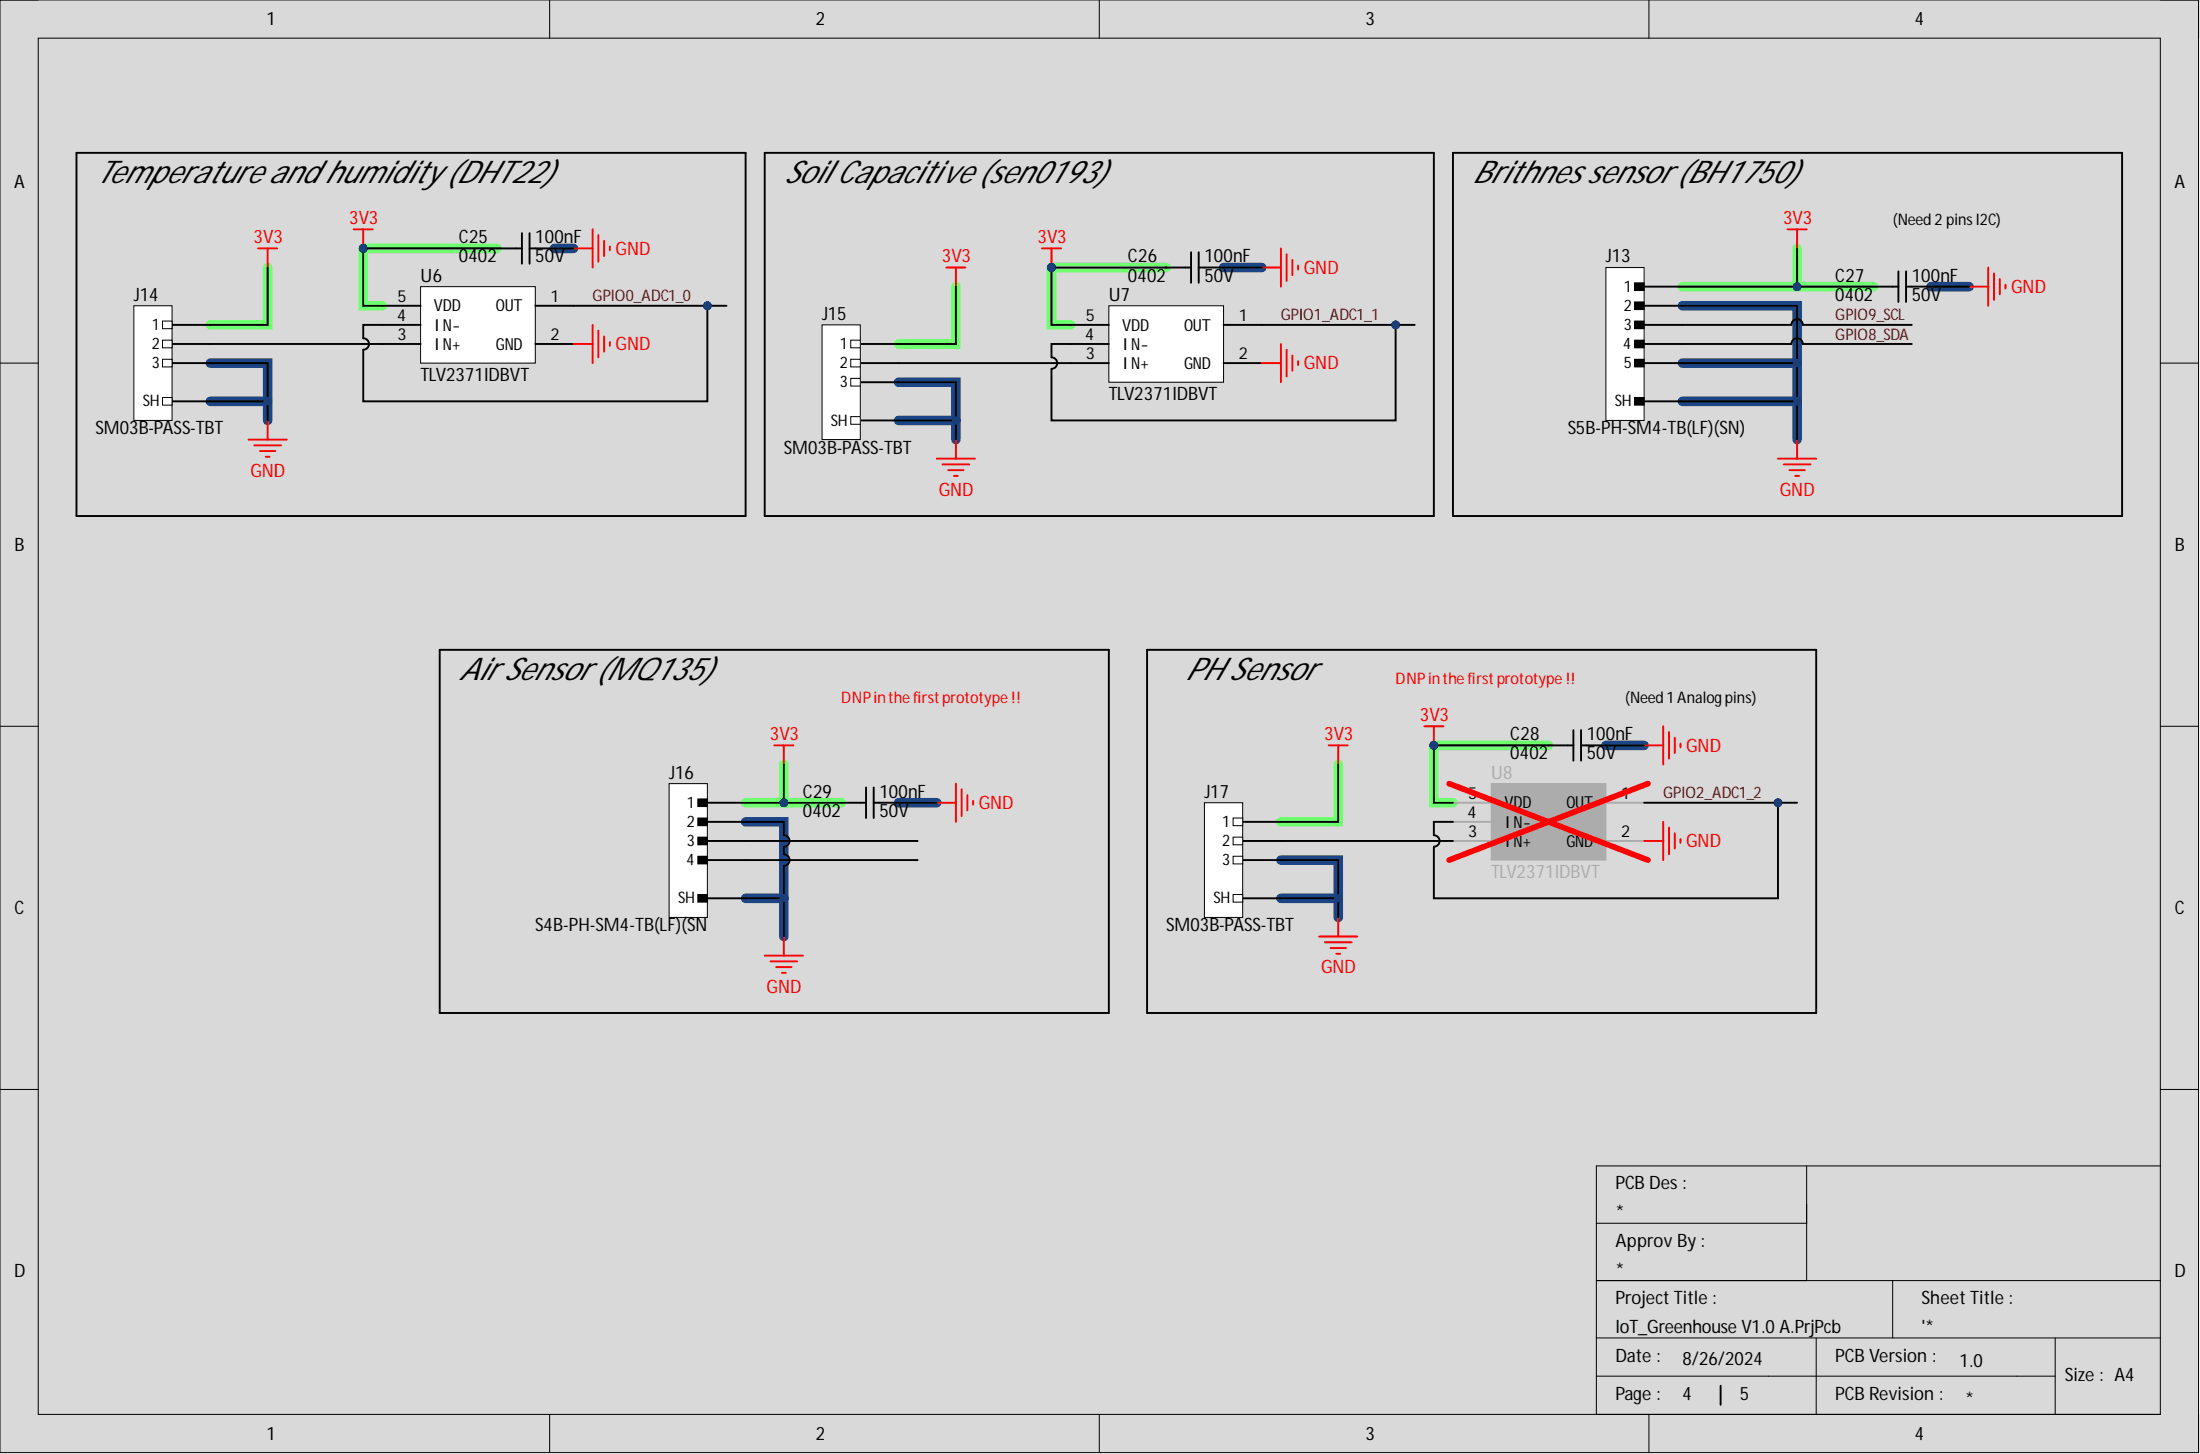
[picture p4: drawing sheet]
<svg xmlns="http://www.w3.org/2000/svg" width="292mm" height="193mm" viewBox="0 0 292 193" stroke-linecap="round" stroke-linejoin="round" font-family="sans-serif">
<path d="M0 0h291.9v192.8h-291.9z" fill-rule="evenodd" fill="#d9d9d9"/>
<path d="M0 0h291.9v192.8h-291.9z" fill="none" stroke="#000" stroke-width=".13"/>
<path d="M5.1 5.1h281.7v182.6h-281.7z" fill-rule="evenodd" fill="#d9d9d9"/>
<g fill="none" stroke="#000" stroke-width=".13">
<path d="M0 0h5.1M73 0v5.1M146 0v5.1M218.9 0v5.1M286.8 0h5.1v5.1M5.1 5.1h281.7v182.6h-281.7zM0 48.2h5.1M286.8 48.2h5.1M0 96.4h5.1M286.8 96.4h5.1M0 144.6h5.1M239.9 154.7v15.3"/>
<path d="M286.8 144.6h5.1M286.8 154.7h-74.8v33h74.8M212 162.3h27.9M212 170h74.8M212 177.6h74.8M241.1 177.6v10.1M251.3 170v7.6M272.9 177.6v10.1M73 187.7v5.1M146 187.7v5.1M212 182.6h60.9M218.9 187.7v5.1"/>
<path d="M291.9 187.7v5.1"/>
</g>
<g fill="none" stroke="#1c4587" stroke-width="1.3">
<path d="M73.6 33h2.6M162.5 35.5h5M256.4 38h5M27.9 48.2h7.6v7.6M27.9 53.3h7.6M119.3 50.7h7.6v7.6M119.3 55.8h7.6M223.4 40.6h15.2v17.7M223.4 53.3h15.2M223.4 48.2h15.2M213.2 98.9h5.1M99 109.1h5.1v15.2"/>
<path d="M99 119.2h5.1M119.3 106.5h5.1M170.1 114.1h7.6v7.7M170.1 119.2h7.6"/>
</g>
<path d="M35.5 35.5v7.6h-7.6M66 33h-17.8v7.6h2.6M126.9 38v7.7h-7.6M154.8 35.5h-15.2v7.6h2.5M238.6 33v5h-15.2M238.6 38h10.2M205.6 98.9h-15.2v7.6h2.5M104.1 101.5v5h-5.1M104.1 106.5h7.6M177.7 101.5v7.6h-7.6" fill="none" stroke="#6eff6e" stroke-width="1.3"/>
<path d="M228.5 183.9v2.5" fill="none" stroke="#000" stroke-width=".25"/>
<path d="M17.8 40.6h5v15.2h-5z" fill-rule="evenodd" fill="#fff"/>
<path d="M17.8 40.6h5v15.2h-5z" fill="none" stroke="#000" stroke-width=".13"/>
<path d="M22.8 53.3h5.1M22.8 43.1h5.1M22.8 45.7h5.1M22.8 48.2h5.1" fill="none" stroke="#000" stroke-width=".25"/>
<path d="M21.6 42.6h1.2v1h-1.2z" fill-rule="evenodd" fill="#fff"/>
<path d="M21.6 42.6h1.2v1h-1.2z" fill="none" stroke="#000" stroke-width=".13"/>
<path d="M21.6 45.1h1.2v1.1h-1.2z" fill-rule="evenodd" fill="#fff"/>
<path d="M21.6 45.1h1.2v1.1h-1.2z" fill="none" stroke="#000" stroke-width=".13"/>
<path d="M21.6 47.7h1.2v1h-1.2z" fill-rule="evenodd" fill="#fff"/>
<path d="M21.6 47.7h1.2v1h-1.2z" fill="none" stroke="#000" stroke-width=".13"/>
<path d="M21.6 52.8h1.2v1h-1.2z" fill-rule="evenodd" fill="#fff"/>
<path d="M21.6 52.8h1.2v1h-1.2z" fill="none" stroke="#000" stroke-width=".13"/>
<path d="M34.3 33h2.5M35.5 33v2.5M33 58.3h5.1M33.8 59.1h3.5M34.5 59.9h2.1M35.5 55.8v2.5M35.3 60.6h.5" fill="none" stroke="#f00" stroke-width=".25"/>
<path d="M55.8 38h15.3v10.2h-15.3z" fill-rule="evenodd" fill="#fff"/>
<path d="M55.8 38h15.3v10.2h-15.3z" fill="none" stroke="#000" stroke-width=".13"/>
<path d="M50.8 40.6h5M50.8 45.7h5M50.8 43.1h5M71.1 40.6h5.1M71.1 45.7h5.1" fill="none" stroke="#000" stroke-width=".25"/>
<path d="M47 30.4h2.5M48.2 30.4v2.6M76.2 45.7h2.5M78.7 43.1v5.1M79.5 43.9v3.5M80.2 44.6v2.1M81 45.4v.5" fill="none" stroke="#f00" stroke-width=".25"/>
<circle cx="48.2" cy="33" r=".51" fill="#000080"/>
<circle cx="48.2" cy="33" r=".51" fill="none" stroke="#000080" stroke-width=".13"/>
<path d="M109.1 43.1h5.1v15.2h-5.1z" fill-rule="evenodd" fill="#fff"/>
<path d="M109.1 43.1h5.1v15.2h-5.1z" fill="none" stroke="#000" stroke-width=".13"/>
<path d="M114.2 55.8h5.1M114.2 45.7h5.1M114.2 48.2h5.1M114.2 50.7h5.1" fill="none" stroke="#000" stroke-width=".25"/>
<path d="M113 45.1h1.2v1.1h-1.2z" fill-rule="evenodd" fill="#fff"/>
<path d="M113 45.1h1.2v1.1h-1.2z" fill="none" stroke="#000" stroke-width=".13"/>
<path d="M113 47.7h1.2v1h-1.2z" fill-rule="evenodd" fill="#fff"/>
<path d="M113 47.7h1.2v1h-1.2z" fill="none" stroke="#000" stroke-width=".13"/>
<path d="M113 50.2h1.2v1h-1.2z" fill-rule="evenodd" fill="#fff"/>
<path d="M113 50.2h1.2v1h-1.2z" fill="none" stroke="#000" stroke-width=".13"/>
<path d="M113 55.3h1.2v1h-1.2z" fill-rule="evenodd" fill="#fff"/>
<path d="M113 55.3h1.2v1h-1.2z" fill="none" stroke="#000" stroke-width=".13"/>
<path d="M125.6 35.5h2.6M126.9 35.5v2.5M126.9 58.3v2.6M124.4 60.9h5.1M125.1 61.6h3.6M125.9 62.4h2M126.7 63.2h.5" fill="none" stroke="#f00" stroke-width=".25"/>
<path d="M147.2 40.6h15.3v10.1h-15.3z" fill-rule="evenodd" fill="#fff"/>
<path d="M147.2 40.6h15.3v10.1h-15.3z" fill="none" stroke="#000" stroke-width=".13"/>
<path d="M142.1 43.1h5.1M142.1 48.2h5.1M142.1 45.7h5.1M162.5 43.1h5M162.5 48.2h5" fill="none" stroke="#000" stroke-width=".25"/>
<path d="M138.3 33h2.6M139.6 33v2.5M167.5 48.2h2.6M170.1 45.7v5M170.8 46.4v3.6M171.6 47.2v2M172.4 47.9v.5" fill="none" stroke="#f00" stroke-width=".25"/>
<circle cx="139.6" cy="35.5" r=".51" fill="#000080"/>
<circle cx="139.6" cy="35.5" r=".51" fill="none" stroke="#000080" stroke-width=".13"/>
<g fill="none" stroke="#f00" stroke-width=".25">
<path d="M237.3 30.4h2.6M238.6 30.4v2.6M238.6 58.3v2.6M236.1 60.9h5M236.8 61.6h3.6M237.6 62.4h2M238.4 63.2h.5M102.8 98.9h2.5M104.1 98.9v2.6M101.5 126.8h5.1M102.3 127.6h3.5M103.1 128.4h2"/>
<path d="M103.8 129.1h.5M104.1 124.3v2.5"/>
</g>
<path d="M10.2 20.3h88.8v48.2h-88.8zM101.5 20.3h88.9v48.2h-88.9zM192.9 20.3h88.9v48.2h-88.9zM58.4 86.2h88.8v48.2h-88.8zM152.3 86.2h88.8v48.2h-88.8z" fill="none" stroke="#000" stroke-width=".25"/>
<path d="M159.9 106.5h5.1v15.3h-5.1z" fill-rule="evenodd" fill="#fff"/>
<path d="M159.9 106.5h5.1v15.3h-5.1z" fill="none" stroke="#000" stroke-width=".13"/>
<path d="M165 119.2h5.1M165 109.1h5.1M165 111.6h5.1M165 114.1h5.1" fill="none" stroke="#000" stroke-width=".25"/>
<path d="M163.7 108.6h1.3v1h-1.3z" fill-rule="evenodd" fill="#fff"/>
<path d="M163.7 108.6h1.3v1h-1.3z" fill="none" stroke="#000" stroke-width=".13"/>
<path d="M163.7 111.1h1.3v1h-1.3z" fill-rule="evenodd" fill="#fff"/>
<path d="M163.7 111.1h1.3v1h-1.3z" fill="none" stroke="#000" stroke-width=".13"/>
<path d="M163.7 113.6h1.3v1.1h-1.3z" fill-rule="evenodd" fill="#fff"/>
<path d="M163.7 113.6h1.3v1.1h-1.3z" fill="none" stroke="#000" stroke-width=".13"/>
<path d="M163.7 118.7h1.3v1h-1.3z" fill-rule="evenodd" fill="#fff"/>
<path d="M163.7 118.7h1.3v1h-1.3z" fill="none" stroke="#000" stroke-width=".13"/>
<path d="M176.4 98.9h2.6M177.7 98.9v2.6M175.1 124.3h5.1M175.9 125.1h3.6M176.7 125.8h2M177.4 126.6h.5M177.7 121.8v2.5" fill="none" stroke="#f00" stroke-width=".25"/>
<path d="M198 104h15.2v10.1h-15.2z" fill-rule="evenodd" fill="#acacac"/>
<path d="M198 104h15.2v10.1h-15.2z" fill="none" stroke="#acacac" stroke-width=".13"/>
<path d="M192.9 106.5h5.1M192.9 111.6h5.1M192.9 109.1h5.1M213.2 106.5h5.1M213.2 111.6h5.1" fill="none" stroke="#acacac" stroke-width=".25"/>
<path d="M192.4 104l26.4 10.1M218.8 104l-26.4 10.1" fill="none" stroke="#f00" stroke-width=".76"/>
<path d="M189.1 96.4h2.5M190.4 96.4v2.5M218.3 111.6h2.5M220.8 109.1v5M221.6 109.8v3.6M222.4 110.6v2M223.1 111.4v.5" fill="none" stroke="#f00" stroke-width=".25"/>
<circle cx="190.4" cy="98.9" r=".51" fill="#000080"/>
<circle cx="190.4" cy="98.9" r=".51" fill="none" stroke="#000080" stroke-width=".13"/>
<path d="M27.9 53.3h7.6" fill="none" stroke="#000" stroke-width=".25"/>
<circle cx="35.5" cy="53.3" r=".51" fill="#000080"/>
<circle cx="35.5" cy="53.3" r=".51" fill="none" stroke="#000080" stroke-width=".13"/>
<path d="M35.5 35.5v7.6h-7.6M48.2 33v7.6h2.6" fill="none" stroke="#000" stroke-width=".25"/>
<circle cx="48.2" cy="33" r=".51" fill="#000080"/>
<circle cx="48.2" cy="33" r=".51" fill="none" stroke="#000080" stroke-width=".13"/>
<path d="M27.9 45.7h22.9M93.9 40.6h2.6" fill="none" stroke="#000" stroke-width=".25"/>
<circle cx="93.9" cy="40.6" r=".51" fill="#000080"/>
<circle cx="93.9" cy="40.6" r=".51" fill="none" stroke="#000080" stroke-width=".13"/>
<path d="M27.9 48.2h7.6v7.6" fill="none" stroke="#000" stroke-width=".25"/>
<circle cx="35.5" cy="53.3" r=".51" fill="#000080"/>
<circle cx="35.5" cy="53.3" r=".51" fill="none" stroke="#000080" stroke-width=".13"/>
<path d="M119.3 55.8h7.6" fill="none" stroke="#000" stroke-width=".25"/>
<circle cx="126.9" cy="55.8" r=".51" fill="#000080"/>
<circle cx="126.9" cy="55.8" r=".51" fill="none" stroke="#000080" stroke-width=".13"/>
<path d="M126.9 38v7.7h-7.6M139.6 35.5v7.6h2.5" fill="none" stroke="#000" stroke-width=".25"/>
<circle cx="139.6" cy="35.5" r=".51" fill="#000080"/>
<circle cx="139.6" cy="35.5" r=".51" fill="none" stroke="#000080" stroke-width=".13"/>
<path d="M119.3 48.2h22.8M185.3 43.1v12.7h-45.7v-6.8a.76 .76 0 0 0 .8-.8 .76 .76 0 0 0-.8-.8v-1.7h2.5" fill="none" stroke="#000" stroke-width=".25"/>
<circle cx="185.3" cy="43.1" r=".51" fill="#000080"/>
<circle cx="185.3" cy="43.1" r=".51" fill="none" stroke="#000080" stroke-width=".13"/>
<path d="M119.3 50.7h7.6v7.6" fill="none" stroke="#000" stroke-width=".25"/>
<circle cx="126.9" cy="55.8" r=".51" fill="#000080"/>
<circle cx="126.9" cy="55.8" r=".51" fill="none" stroke="#000080" stroke-width=".13"/>
<path d="M104.1 101.5v5h-5.1" fill="none" stroke="#000" stroke-width=".25"/>
<circle cx="104.1" cy="106.5" r=".51" fill="#000080"/>
<circle cx="104.1" cy="106.5" r=".51" fill="none" stroke="#000080" stroke-width=".13"/>
<path d="M99 111.6h22.8M99 114.1h22.8M99 119.2h5.1" fill="none" stroke="#000" stroke-width=".25"/>
<circle cx="104.1" cy="119.2" r=".51" fill="#000080"/>
<circle cx="104.1" cy="119.2" r=".51" fill="none" stroke="#000080" stroke-width=".13"/>
<path d="M99 109.1h5.1v1.7a.76 .76 0 0 1 .7 .8 .76 .76 0 0 1-.7 .8v1a.76 .76 0 0 1 .7 .7 .76 .76 0 0 1-.7 .8v9.4" fill="none" stroke="#000" stroke-width=".25"/>
<circle cx="104.1" cy="119.2" r=".51" fill="#000080"/>
<circle cx="104.1" cy="119.2" r=".51" fill="none" stroke="#000080" stroke-width=".13"/>
<path d="M170.1 119.2h7.6" fill="none" stroke="#000" stroke-width=".25"/>
<circle cx="177.7" cy="119.2" r=".51" fill="#000080"/>
<circle cx="177.7" cy="119.2" r=".51" fill="none" stroke="#000080" stroke-width=".13"/>
<path d="M190.4 98.9v7.6h2.5M177.7 101.5v7.6h-7.6" fill="none" stroke="#000" stroke-width=".25"/>
<circle cx="190.4" cy="98.9" r=".51" fill="#000080"/>
<circle cx="190.4" cy="98.9" r=".51" fill="none" stroke="#000080" stroke-width=".13"/>
<path d="M170.1 111.6h22.8M236.1 106.5v12.7h-45.7v-6.8a.76 .76 0 0 0 .7-.8 .76 .76 0 0 0-.7-.8v-1.7h2.5" fill="none" stroke="#000" stroke-width=".25"/>
<circle cx="236.1" cy="106.5" r=".51" fill="#000080"/>
<circle cx="236.1" cy="106.5" r=".51" fill="none" stroke="#000080" stroke-width=".13"/>
<path d="M76.2 40.6h17.7v12.7h-45.7v-6.9a.76 .76 0 0 0 .8-.7 .76 .76 0 0 0-.8-.8v-1.8h2.6" fill="none" stroke="#000" stroke-width=".25"/>
<circle cx="93.9" cy="40.6" r=".51" fill="#000080"/>
<circle cx="93.9" cy="40.6" r=".51" fill="none" stroke="#000080" stroke-width=".13"/>
<path d="M167.5 43.1h20.3" fill="none" stroke="#000" stroke-width=".25"/>
<circle cx="185.3" cy="43.1" r=".51" fill="#000080"/>
<circle cx="185.3" cy="43.1" r=".51" fill="none" stroke="#000080" stroke-width=".13"/>
<path d="M170.1 114.1h7.6v7.7" fill="none" stroke="#000" stroke-width=".25"/>
<circle cx="177.7" cy="119.2" r=".51" fill="#000080"/>
<circle cx="177.7" cy="119.2" r=".51" fill="none" stroke="#000080" stroke-width=".13"/>
<path d="M218.3 106.5h20.3" fill="none" stroke="#000" stroke-width=".25"/>
<circle cx="236.1" cy="106.5" r=".51" fill="#000080"/>
<circle cx="236.1" cy="106.5" r=".51" fill="none" stroke="#000080" stroke-width=".13"/>
<path d="M213.2 35.5h5.1v20.3h-5.1z" fill-rule="evenodd" fill="#fff"/>
<path d="M213.2 35.5h5.1v20.3h-5.1zM217 37.5h1.3v1.1h-1.3zM217 40.1h1.3v1h-1.3zM217 42.6h1.3v1h-1.3zM217 45.1h1.3v1.1h-1.3zM217 47.7h1.3v1h-1.3zM217 52.8h1.3v1h-1.3z" fill="none" stroke="#000" stroke-width=".13"/>
<path d="M238.6 33v5h-20.3M218.3 48.2h5.1M218.3 40.6h5.1M218.3 43.1h5.1M218.3 45.7h5.1M218.3 53.3h5.1" fill="none" stroke="#000" stroke-width=".25"/>
<g fill="#000">
<path d="M217 37.5h1.3v1.1h-1.3z" fill-rule="evenodd"/>
<path d="M217 40.1h1.3v1h-1.3z" fill-rule="evenodd"/>
<path d="M217 42.6h1.3v1h-1.3z" fill-rule="evenodd"/>
<path d="M217 45.1h1.3v1.1h-1.3z" fill-rule="evenodd"/>
<path d="M217 47.7h1.3v1h-1.3z" fill-rule="evenodd"/>
<path d="M217 52.8h1.3v1h-1.3z" fill-rule="evenodd"/>
</g>
<circle cx="238.6" cy="38" r=".51" fill="#000080"/>
<circle cx="238.6" cy="38" r=".51" fill="none" stroke="#000080" stroke-width=".13"/>
<path d="M223.4 40.6h15.2v17.7" fill="none" stroke="#000" stroke-width=".25"/>
<circle cx="238.6" cy="53.3" r=".51" fill="#000080"/>
<circle cx="238.6" cy="53.3" r=".51" fill="none" stroke="#000080" stroke-width=".13"/>
<circle cx="238.6" cy="48.2" r=".51" fill="#000080"/>
<circle cx="238.6" cy="48.2" r=".51" fill="none" stroke="#000080" stroke-width=".13"/>
<path d="M223.4 43.1h14.4a.76 .76 0 0 1 .8-.7 .76 .76 0 0 1 .8 .7h14.4M223.4 48.2h15.2" fill="none" stroke="#000" stroke-width=".25"/>
<circle cx="238.6" cy="48.2" r=".51" fill="#000080"/>
<circle cx="238.6" cy="48.2" r=".51" fill="none" stroke="#000080" stroke-width=".13"/>
<path d="M223.4 45.7h14.4a.76 .76 0 0 1 .8-.8 .76 .76 0 0 1 .8 .8h14.4M223.4 53.3h15.2" fill="none" stroke="#000" stroke-width=".25"/>
<circle cx="238.6" cy="53.3" r=".51" fill="#000080"/>
<circle cx="238.6" cy="53.3" r=".51" fill="none" stroke="#000080" stroke-width=".13"/>
<path d="M88.8 104h5.1v17.8h-5.1z" fill-rule="evenodd" fill="#fff"/>
<path d="M88.8 104h5.1v17.8h-5.1zM92.6 106h1.3v1h-1.3zM92.6 108.6h1.3v1h-1.3zM92.6 111.1h1.3v1h-1.3zM92.6 113.6h1.3v1.1h-1.3zM92.6 118.7h1.3v1h-1.3z" fill="none" stroke="#000" stroke-width=".13"/>
<path d="M48.2 33h21.1M69.3 30.9v4.1M70.3 33h3.3M70.3 30.9v4.1M93.9 119.2h5.1M93.9 106.5h5.1M93.9 109.1h5.1M93.9 111.6h5.1M93.9 114.1h5.1" fill="none" stroke="#000" stroke-width=".25"/>
<g fill="#000">
<path d="M92.6 106h1.3v1h-1.3z" fill-rule="evenodd"/>
<path d="M92.6 108.6h1.3v1h-1.3z" fill-rule="evenodd"/>
<path d="M92.6 111.1h1.3v1h-1.3z" fill-rule="evenodd"/>
<path d="M92.6 113.6h1.3v1.1h-1.3z" fill-rule="evenodd"/>
<path d="M92.6 118.7h1.3v1h-1.3z" fill-rule="evenodd"/>
</g>
<circle cx="48.2" cy="33" r=".51" fill="#000080"/>
<circle cx="48.2" cy="33" r=".51" fill="none" stroke="#000080" stroke-width=".13"/>
<path d="M76.2 33h2.5M78.7 30.4v5.1M79.5 31.2v3.5M80.2 32v2M81 32.7v.5M167.5 35.5h2.6M170.1 33v5M170.8 33.7v3.6M171.6 34.5v2M172.4 35.3v.5" fill="none" stroke="#f00" stroke-width=".25"/>
<path d="M73.6 33h2.6M139.6 35.5h18.5M158.1 33.5v4M159.2 35.5h8.3M159.2 33.5v4" fill="none" stroke="#000" stroke-width=".25"/>
<circle cx="139.6" cy="35.5" r=".51" fill="#000080"/>
<circle cx="139.6" cy="35.5" r=".51" fill="none" stroke="#000080" stroke-width=".13"/>
<path d="M238.6 38h13.5M252.1 36v4.1M253.1 38h3.3M253.1 36v4.1" fill="none" stroke="#000" stroke-width=".25"/>
<circle cx="238.6" cy="38" r=".51" fill="#000080"/>
<circle cx="238.6" cy="38" r=".51" fill="none" stroke="#000080" stroke-width=".13"/>
<path d="M261.4 38h2.6M264 35.5v5.1M264.7 36.3v3.5M265.5 37v2.1M266.3 37.8v.5" fill="none" stroke="#f00" stroke-width=".25"/>
<path d="M256.4 38h5M104.1 106.5h10.9M115 104.5v4.1M116 106.5h3.3M116 104.5v4.1" fill="none" stroke="#000" stroke-width=".25"/>
<circle cx="104.1" cy="106.5" r=".51" fill="#000080"/>
<circle cx="104.1" cy="106.5" r=".51" fill="none" stroke="#000080" stroke-width=".13"/>
<path d="M218.3 98.9h2.5M220.8 96.4v5.1M221.6 97.2v3.5M222.4 97.9v2M223.1 98.7v.5M124.4 106.5h2.5M126.9 104v5.1M127.7 104.8v3.5M128.4 105.5v2.1M129.2 106.3v.5" fill="none" stroke="#f00" stroke-width=".25"/>
<path d="M190.4 98.9h18.5M208.9 96.9v4.1M209.9 98.9h8.4M209.9 96.9v4.1M119.3 106.5h5.1" fill="none" stroke="#000" stroke-width=".25"/>
<circle cx="190.4" cy="98.9" r=".51" fill="#000080"/>
<circle cx="190.4" cy="98.9" r=".51" fill="none" stroke="#000080" stroke-width=".13"/>
<g font-size="4.1">
<text x="12.7" y="24.3">Temperature and humidity (DHT22)</text>
<text x="104.1" y="24.3">Soil Capacitive (sen0193)</text>
<text x="195.5" y="24.3">Brithnes sensor (BH1750)</text>
<text x="60.9" y="90.2">Air Sensor (MQ135)</text>
<text x="157.4" y="90.2">PH Sensor</text>
</g>
<g font-size="2.5">
<text x="35.4" y="3.4">1</text>
<text x="108.3" y="3.4">2</text>
<text x="181.3" y="3.4">3</text>
<text x="254.3" y="3.4">4</text>
<text x="1.9" y="24.9">A</text>
<text x="288.7" y="24.9">A</text>
<text x="60.9" y="34.8">0402</text>
<text x="60.9" y="32.3">C25</text>
<text x="71.1" y="34.8">50V</text>
<text x="71.1" y="32.3">100nF</text>
<text x="149.8" y="34.8">C26</text>
<text x="159.9" y="34.8">100nF</text>
<text x="213.2" y="34.8">J13</text>
<text x="17.8" y="39.9">J14</text>
<text x="55.8" y="37.4">U6</text>
<text x="147.2" y="39.9">U7</text>
<text x="149.8" y="37.4">0402</text>
<text x="159.9" y="37.4">50V</text>
<text x="243.7" y="39.9">0402</text>
<text x="243.7" y="37.4">C27</text>
<text x="253.8" y="39.9">50V</text>
<text x="253.8" y="37.4">100nF</text>
<text x="109.1" y="42.4">J15</text>
<text x="55.8" y="50.6">TLV2371IDBVT</text>
<text x="147.2" y="53.1">TLV2371IDBVT</text>
<text x="12.7" y="57.7">SM03B-PASS-TBT</text>
<text x="208.1" y="57.7">S5B-PH-SM4-TB(LF)(SN)</text>
<text x="104.1" y="60.2">SM03B-PASS-TBT</text>
<text x="1.9" y="73.1">B</text>
<text x="288.8" y="73.1">B</text>
<text x="200.5" y="100.8">0402</text>
<text x="200.5" y="98.2">C28</text>
<text x="210.7" y="100.8">50V</text>
<text x="210.7" y="98.2">100nF</text>
<text x="88.8" y="103.3">J16</text>
<text x="106.6" y="105.9">C29</text>
<text x="116.8" y="105.9">100nF</text>
<text x="159.9" y="105.9">J17</text>
<text x="106.6" y="108.4">0402</text>
<text x="116.8" y="108.4">50V</text>
<text x="1.9" y="121.3">C</text>
<text x="71.1" y="123.6">S4B-PH-SM4-TB(LF)(SN</text>
<text x="154.8" y="123.6">SM03B-PASS-TBT</text>
<text x="288.8" y="121.3">C</text>
<text x="214.5" y="157.9">PCBDes:</text>
<text x="214.5" y="161.7">*</text>
<text x="214.5" y="165.5">ApprovBy:</text>
<text x="1.9" y="169.5">D</text>
<text x="214.5" y="169.3">*</text>
<text x="214.5" y="173.1">ProjectTitle:</text>
<text x="255.1" y="173.1">SheetTitle:</text>
<text x="288.7" y="169.5">D</text>
<text x="214.5" y="176.9">IoT_GreenhouseV1.0A.PrjPcb</text>
<text x="255.1" y="176.9">'*</text>
<text x="214.5" y="180.7">Date:</text>
<text x="214.5" y="185.8">Page :</text>
<text x="223.4" y="181.2">8/26/2024</text>
<text x="223.4" y="185.8">4</text>
<text x="231" y="185.8">5</text>
<text x="243.7" y="180.7">PCBVersion :</text>
<text x="243.7" y="185.8">PCBRevision :</text>
<text x="260.2" y="181.5">1.0</text>
<text x="274.1" y="183.2">Size : A4</text>
<text x="35.4" y="191.1">1</text>
<text x="108.3" y="191.1">2</text>
<text x="181.3" y="191.1">3</text>
<text x="254.3" y="191.1">4</text>
<text x="260.9" y="186.5">*</text>
</g>
<g font-size="2.5" fill="#f00">
<text x="46.4" y="29.8">3V3</text>
<text x="236.7" y="29.8">3V3</text>
<text x="33.7" y="32.3">3V3</text>
<text x="81.7" y="33.8">GND</text>
<text x="125.1" y="34.8">3V3</text>
<text x="137.7" y="32.3">3V3</text>
<text x="173.1" y="36.4">GND</text>
<text x="267" y="38.9">GND</text>
<text x="81.7" y="46.5">GND</text>
<text x="173.1" y="49">GND</text>
<text x="33.3" y="63.2">GND</text>
<text x="124.6" y="65.8">GND</text>
<text x="236.3" y="65.8">GND</text>
<text x="188.5" y="95.7">3V3</text>
<text x="102.2" y="98.2">3V3</text>
<text x="175.8" y="98.2">3V3</text>
<text x="223.9" y="99.8">GND</text>
<text x="130" y="107.4">GND</text>
<text x="223.9" y="112.5">GND</text>
<text x="101.8" y="131.7">GND</text>
<text x="175.4" y="129.2">GND</text>
</g>
<g font-size="2.5" fill="#acacac">
<text x="198" y="103.3">U8</text>
<text x="198" y="116.5">TLV2371IDBVT</text>
</g>
<g font-size="2.2">
<text x="52.8" y="40.1">5</text>
<text x="57.6" y="41.3">VDD</text>
<text x="65.8" y="41.3">OUT</text>
<text x="73.1" y="40.1">1</text>
<text x="52.7" y="42.6">4</text>
<text x="52.8" y="45.1">3</text>
<text x="57.6" y="46.4">IN+</text>
<text x="57.6" y="43.9">IN-</text>
<text x="65.8" y="46.4">GND</text>
<text x="73.1" y="45.1">2</text>
<text x="144.1" y="45.1">4</text>
<text x="144.2" y="47.7">3</text>
<text x="144.2" y="42.6">5</text>
<text x="149" y="46.4">IN-</text>
<text x="149" y="43.9">VDD</text>
<text x="157.2" y="43.9">OUT</text>
<text x="164.5" y="42.6">1</text>
<text x="164.5" y="47.7">2</text>
<text x="149" y="49">IN+</text>
<text x="157.2" y="49">GND</text>
<text x="194.9" y="106">5</text>
<text x="199.8" y="107.3">VDD</text>
<text x="208" y="107.3">OUT</text>
<text x="215.3" y="106">1</text>
<text x="194.9" y="108.6">4</text>
<text x="194.9" y="111.1">3</text>
<text x="199.8" y="112.4">IN+</text>
<text x="199.8" y="109.8">IN-</text>
<text x="208" y="112.4">GND</text>
<text x="215.3" y="111.1">2</text>
</g>
<g font-size="2.1">
<text x="251.3" y="29.8">(Need2pinsI2C)</text>
<text x="215.6" y="38.7">1</text>
<text x="215.6" y="41.3">2</text>
<text x="20.1" y="43.8">1</text>
<text x="20.1" y="46.3">2</text>
<text x="111.5" y="46.3">1</text>
<text x="215.5" y="46.3">4</text>
<text x="215.6" y="43.8">3</text>
<text x="19" y="53.9">SH</text>
<text x="20.1" y="48.9">3</text>
<text x="111.5" y="48.9">2</text>
<text x="111.5" y="51.4">3</text>
<text x="214.4" y="53.9">SH</text>
<text x="215.6" y="48.9">5</text>
<text x="110.3" y="56.5">SH</text>
<text x="215.8" y="93.3">(Need1 Analogpins)</text>
<text x="91.2" y="107.2">1</text>
<text x="91.2" y="109.8">2</text>
<text x="91.2" y="112.3">3</text>
<text x="162.3" y="109.8">1</text>
<text x="162.3" y="112.3">2</text>
<text x="90" y="119.9">SH</text>
<text x="91.1" y="114.8">4</text>
<text x="161.1" y="119.9">SH</text>
<text x="162.3" y="114.8">3</text>
</g>
<g font-size="2.1" fill="#800000">
<text x="78.7" y="40">GPIO0_ADC1_0</text>
<text x="170.1" y="42.5">GPIO1_ADC1_1</text>
<text x="243.7" y="42.5">GPIO9_SCL</text>
<text x="243.7" y="45.1">GPIO8_SDA</text>
<text x="220.8" y="105.9">GPIO2_ADC1_2</text>
</g>
<g font-size="2.1" fill="#f00">
<text x="111.7" y="93.3">DNPinthefirstprototype!!</text>
<text x="185.3" y="90.7">DNPinthefirstprototype!!</text>
</g>
</svg>
